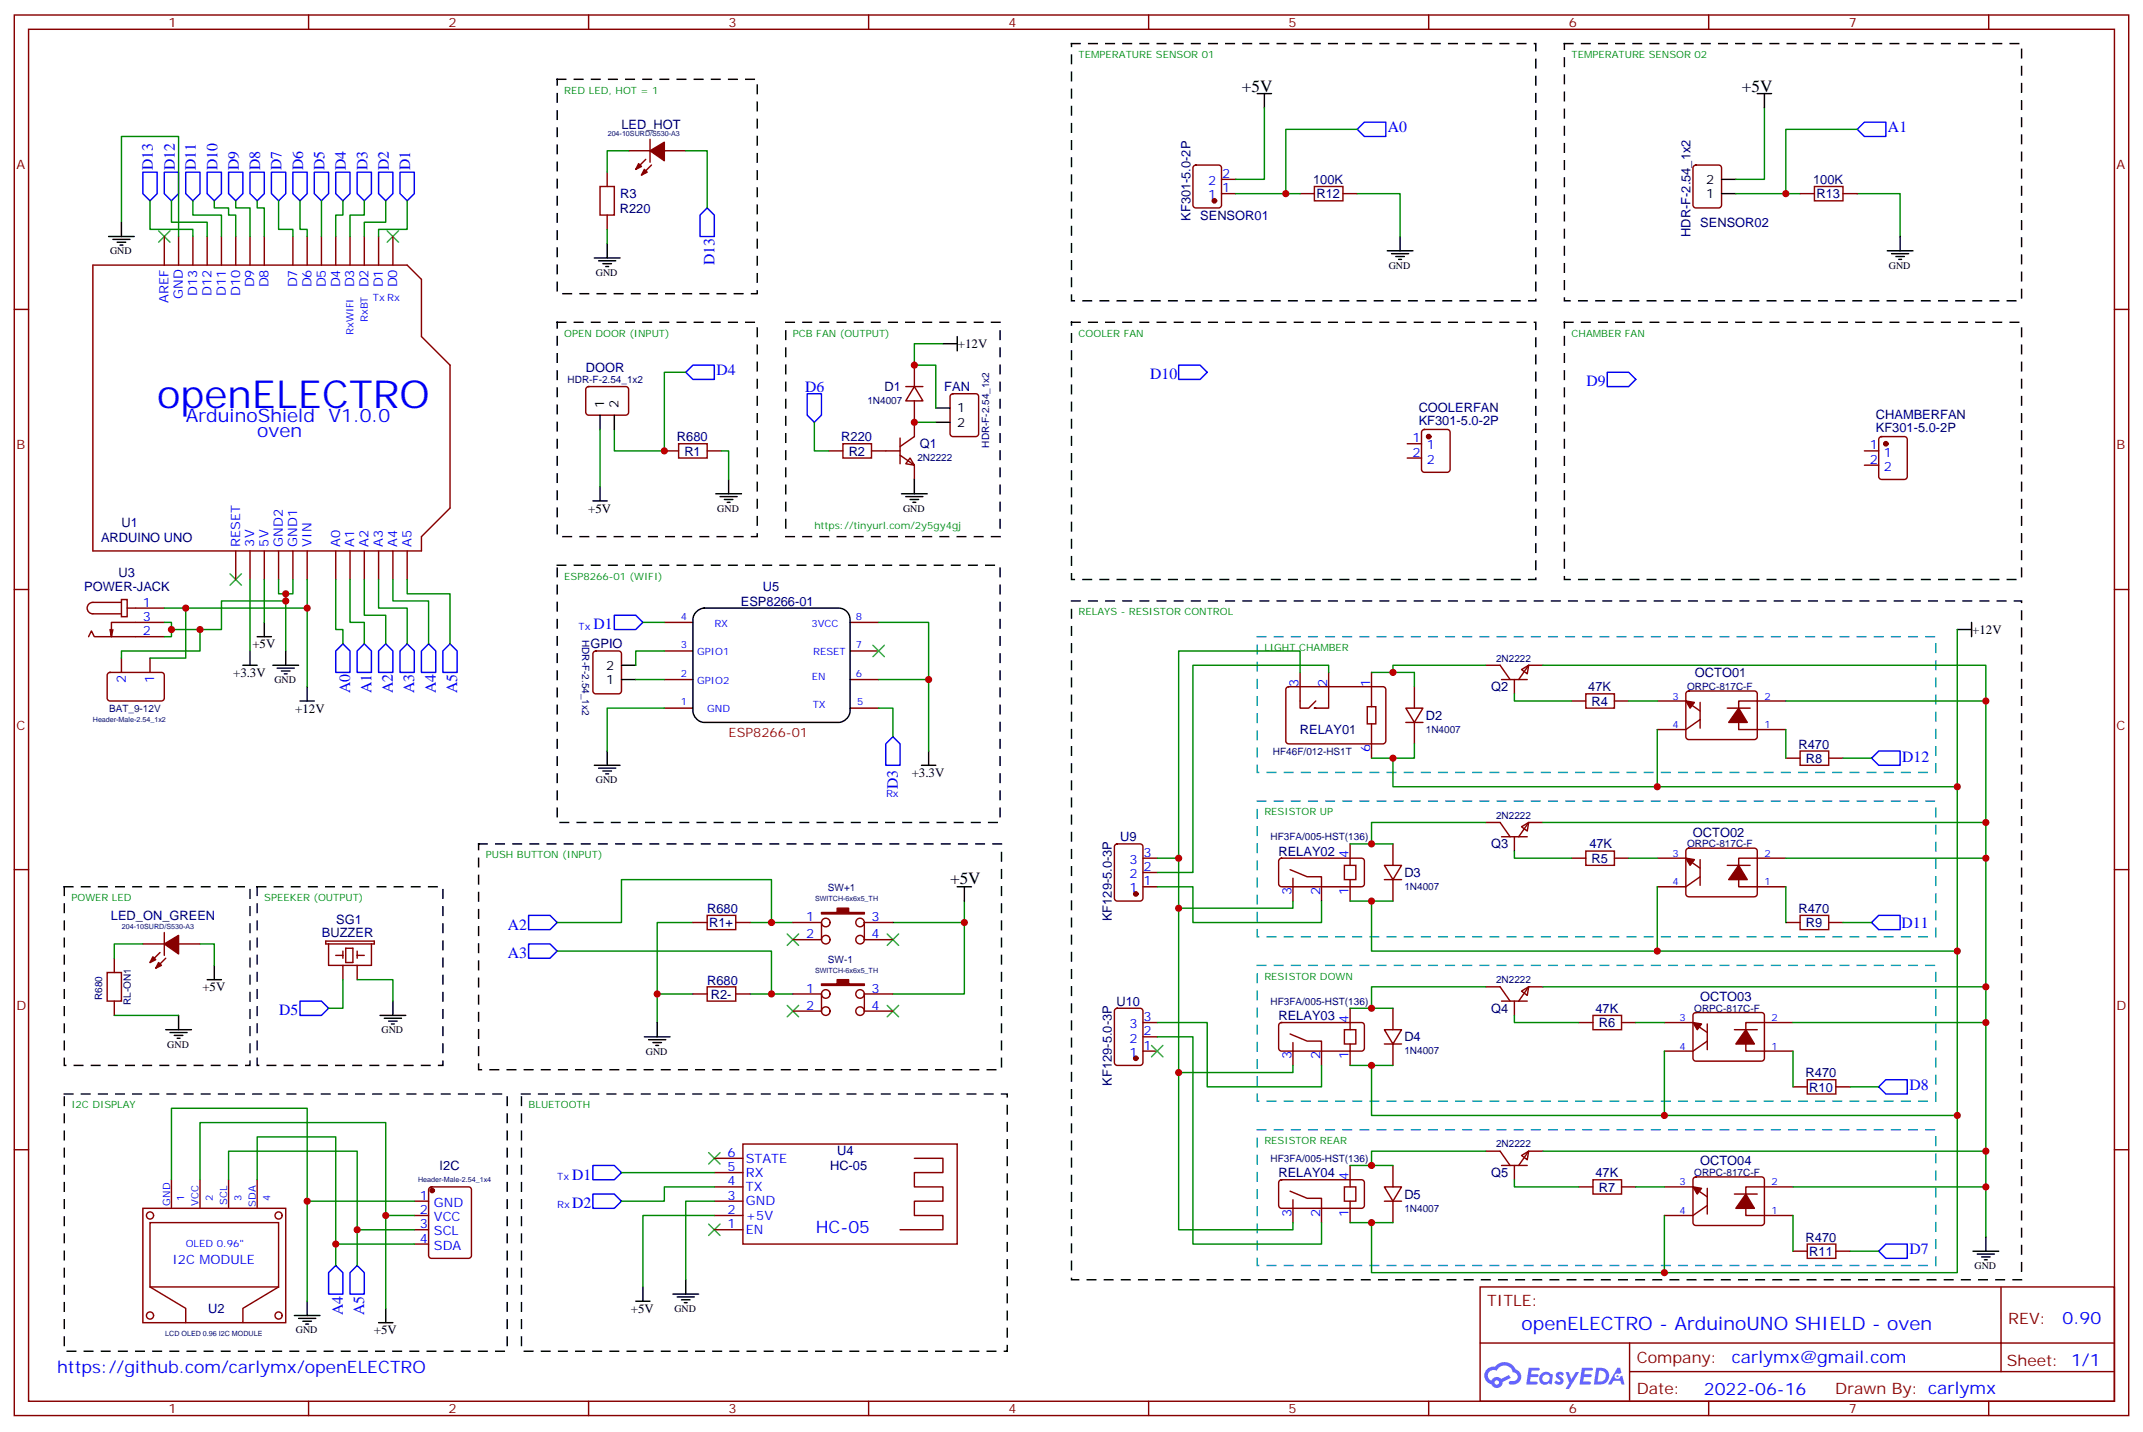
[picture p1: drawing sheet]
<svg xmlns="http://www.w3.org/2000/svg" width="529mm" height="353mm" viewBox="0 0 529 353" stroke-linecap="round" stroke-linejoin="round" font-family="sans-serif">
<g fill="none" stroke="#870000" stroke-width=".35">
<path d="M3.5 3.7h522.1v345.7h-522.1zM7.1 7.2h515v338.7h-515zM76.2 3.7v3.5M145.3 3.7v3.5M214.5 3.7v3.5M283.6 3.7v3.5M352.8 3.7v3.5M421.9 3.7v3.5M491.1 3.7v3.5M3.5 76.4h3.6M522.1 76.4h3.5M3.5 145.5h3.6"/>
<path d="M522.1 145.5h3.5M3.5 214.7h3.6M522.1 214.7h3.5M3.5 283.8h3.6M522.1 283.8h3.5M365.5 317.7h156.6v28.2h-156.6zM494.1 317.7v20.9M365.5 331.5h156.5M402.4 338.6h119.6M402.4 331.5v14.1M76.2 345.9v3.5M145.3 345.9v3.5"/>
<path d="M214.5 345.9v3.5M283.6 345.9v3.5M352.8 345.9v3.5M421.9 345.9v3.5M491.1 345.9v3.5"/>
</g>
<g fill="#5487ff">
<path d="M384.5 338.9a1.22 1.22 0 0 1 1.7 .2l-.4 .6a.47 .47 0 0 0-.3-.4 .47 .47 0 0 0-.6 .2l.1 .1a1.3 1.3 0 0 1 1 1.7 1.39 1.39 0 0 1-2.2 0l.4-.6 .8 .4a.29 .29 0 0 0 .3-.2 .29 .29 0 0 0-.3-.3 1.04 1.04 0 0 1-.5-1.7z"/>
<path d="M377.5 337.6h2.3a.37 .37 0 0 1 .4 .4 .37 .37 0 0 1-.4 .3h-1.6l-.1 .9h1.5l.3 .4-.4 .3h-1.5l-.2 1.1h1.5a.36 .36 0 0 1 .4 .4 .36 .36 0 0 1-.4 .4h-2.4z"/>
<path d="M390.6 337.6h2.4a.37 .37 0 0 1 .4 .4 .37 .37 0 0 1-.4 .3h-1.7l-.1 .9h1.5l.4 .4-.4 .3h-1.6l-.2 1.1h1.6a.36 .36 0 0 1 .4 .4 .36 .36 0 0 1-.4 .4h-2.5z"/>
<path d="M399.4 337.6h.7l.3 1.3-.6 .3a.69 .69 0 0 0-1 .3 .69 .69 0 0 0 .4 .9 .69 .69 0 0 0 .9-.6l.5-.3 .5 2.2h-.7l-.3-.8h-1.7l-.5 .8h-.9z"/>
<path d="M386.6 338.7h.8l.6 1.8 1.1-1.8h.8l-2.5 4.2h-.8l.9-1.6z"/>
<path d="M394.2 337.6l-.6 4.2h1.3a2.11 2.11 0 0 0 2.5-2.2 2.11 2.11 0 0 0-2.6-2zM394.9 338.3a1.39 1.39 0 0 1 1.6 1.5 1.39 1.39 0 0 1-1.7 1.2h-.3z"/>
<path d="M380.5 339.2a1.47 1.47 0 0 0-.2 2.1 1.47 1.47 0 0 0 2.1 .1l.8 .4 .2-2.3-.1-.3h-.4a1.49 1.49 0 0 0-2.4 0zM381.1 339.6a.92 .92 0 0 1 1.6 .5 .92 .92 0 0 1-1.3 1 .9 .9 0 0 1-.3-1.5z"/>
<path d="M367.2 338a2.18 2.18 0 0 0 1 3.7 1.44 1.44 0 0 0 1.7 .9 1.44 1.44 0 0 0 1.1-1.5l2.1-1-.5-.7-1.9 1a1.47 1.47 0 0 0-2.4 .4 1.39 1.39 0 0 1-.7-1.9 1.39 1.39 0 0 1 2-.5 2.12 2.12 0 0 1 2.2-1.3 2.12 2.12 0 0 1 1.8 1.7 1.07 1.07 0 0 1 1.2 1 1.07 1.07 0 0 1-1.1 1.1h-.6a.43 .43 0 0 0-.5 .4 .43 .43 0 0 0 .4 .5 1.98 1.98 0 0 0 2.5-1.3 1.98 1.98 0 0 0-1.3-2.5 2.98 2.98 0 0 0-5-.6h-1.1zM369.1 341.3a.55 .55 0 0 1 1.1 0 .55 .55 0 0 1-1.1 0z"/>
<circle cx="399.4" cy="339.7" r=".26"/>
</g>
<g fill="none" stroke="#3c3" stroke-width=".35">
<path d="M39.2 57l2.8 2.8M42 57l-2.8 2.8M95.6 57l2.8 2.8M98.4 57l-2.8 2.8M56.8 141.6l2.8 2.9M59.6 141.6l-2.8 2.9M215.5 159.3l2.9 2.8M218.4 159.3l-2.9 2.8M194.4 230.5l2.8 2.9M197.2 230.5l-2.8 2.9M219.1 230.5l2.8 2.9M221.9 230.5l-2.8 2.9"/>
<path d="M194.4 248.2l2.8 2.8M197.2 248.2l-2.8 2.8M219.1 248.2l2.8 2.8M221.9 248.2l-2.8 2.8M284.3 258.1l2.9 2.8M287.2 258.1l-2.9 2.8M175 284.5l2.8 2.8M177.8 284.5l-2.8 2.8M175 302.2l2.8 2.8M177.8 302.2l-2.8 2.8"/>
</g>
<g fill="none" stroke="#008700" stroke-width=".35">
<path d="M155.2 37.2h-5.3v5.3M169.3 37.2h5.3v14.1M312.2 26.6v17.7h-7M335.1 31.9h-17.6v15.9M435.7 26.6v17.7h-7.1M458.6 31.9h-17.6v15.9M30 54.9v-21.2h14.1v24.7M37 49.6v7h10.6v1.8M42.3 49.6v5.3h8.9v3.5M47.6 49.6v3.5h7.1v5.3M52.9 49.6v1.7h3.5v1.8h1.8v5.3M58.2 49.6v1.7h3.5v7.1"/>
<path d="M63.5 49.6v1.7h1.8v7.1M68.8 49.6v7h3.5v1.8M74.1 49.6v7h1.7v1.8M79.4 49.6v8.8M84.7 49.6v3.5h-1.8v5.3M90 49.6v3.5h-3.6v5.3M95.2 49.6v5.3h-5.2v3.5M100.5 49.6v7h-7v1.8M149.9 56.6v3.5M305.2 47.8h15.8M335.1 47.8h10.6v10.6M428.6 47.8h15.9"/>
<path d="M458.6 47.8h10.6v10.6M169.3 91.9h-5.3v19.4h-12.3v-5.3M232.8 84.8h-7v5.3h5.3v10.6M148.2 106v14.1M178.2 111.3h1.7v7.1M201.1 104.2v7.1h3.5M225.8 104.2h5.3M40.6 153.6h1.7v3.6h-1.7M45.9 150.1v12.4h-8.9M49.4 155.4v5.3h-19.4v1.8M61.7 143.1v17.6M65.3 143.1v10.5"/>
<path d="M68.8 143.1v3.5h3.5v-3.5M70.6 148.3h-15.9v7.1h-12.4M70.6 146.6v14.1M75.8 143.1v7h-35.2M75.8 150.1v19.4M82.9 143.1v12.3h1.8v3.5M86.4 143.1v10.5h3.6v5.3M90 143.1v8.8h5.2v7M93.5 143.1v7h7v8.8M97 143.1v5.2h8.8v10.6M100.5 143.1v3.5h10.6v12.3M158.7 153.6h5.3"/>
<path d="M217 153.6h12.3v31.8M483.3 155.4v158.7h-72.3v-14.1M157 167.7h7M164 174.8h-14.1v10.6M164 160.7h-7v3.5M217 174.8h3.5v7.1M217 167.7h12.3M321 166v-5.3h-30v51.1h-5.2M328.1 166v-1.8h-33.5v51.2h-8.8M338.7 166h10.5v3.5M366.9 164.2h-22.9v1.8M373.9 171.3v1.7h14.2"/>
<path d="M381 164.2h109.4v8.8M402.2 173h7M441 173h49.4v38.8M344 187.1v7.1h65.2M349.2 183.6v3.5h-10.5M409.2 180.1v14.1h74.1M441 180.1v7M455.1 187.1h7M285.8 218.9h8.8v8.8h31.7v-5.3M291 211.8v12.4h28.3v-1.8M333.4 208.3h10.6M366.9 203h-28.2v5.3"/>
<path d="M373.9 210.1v1.7h14.2M381 203h109.4M402.2 211.8h7M409.2 218.9v15.9h74.1M441 211.8h49.4v40.6M441 218.9v8.8M35.3 233h-7.1v3.5M49.4 233h3.5v5.3M137.6 227.7h15.9v-10.6h37v10.6M137.6 234.8h52.9v10.6M171.1 227.7h-8.8v17.7M185.2 227.7h10.6"/>
<path d="M238.1 227.7v17.7h-17.6M238.1 222.4v5.3h-17.6M291 224.2v40.6h28.3v-1.8M333.4 222.4h10.6M338.7 222.4v12.4h70.5M455.1 227.7h7M28.2 250.6h15.9M84.7 241.8v7.1h-3.6M88.2 241.8h8.8v5.3M171.1 245.4h-8.8v7M185.2 245.4h10.6M285.8 252.4h12.3v15.9h28.2v-5.3"/>
<path d="M285.8 255.9h8.8v51.2h31.7v-5.3M333.4 248.9h10.6M366.9 243.6h-28.2v5.3M373.9 250.6v1.8h15.9M381 243.6h109.4M403.9 252.4h7.1M411 259.5v15.8h72.3M442.7 252.4h47.7v40.6M442.7 259.5v8.8M291 264.8v38.8h28.3v-1.8M333.4 263h10.6M338.7 263v12.3h72.3"/>
<path d="M456.8 268.3h7.1M42.3 291.2v-17.6h33.5v47.6M49.4 291.2v-14.1h45.8v45.9M56.4 291.2v-7h31.8v28.2M63.5 291.2v-10.6h19.4v31.8M75.8 296.5h26.5M153.5 289.5h22.9M176.4 293h-12.4v3.5h-10.5M176.4 296.5h-7.1v19.4M333.4 287.7h10.6M366.9 284.2h-28.2v3.5M373.9 291.2v1.8h15.9"/>
<path d="M381 284.2h109.4M403.9 293h7.1M442.7 293h47.7v12.3M82.9 307.1h19.4M88.2 303.6h14.1M95.2 300h7.1M176.4 300h-17.7v17.7M333.4 301.8h10.6M338.7 301.8v12.3h72.3M442.7 300v8.9M456.8 308.9h7.1"/>
</g>
<g fill="none" stroke="#000" stroke-width=".35">
<path d="M310.4 23.1h3.6M312.2 23.1v3.5M433.9 23.1h3.5M435.7 23.1v3.5M26.8 58.4h6.4M27.9 59.1h4.2M28.9 59.8h2.1M30 54.9v3.5M345.7 58.4v3.5M425.1 47.8h3.5M425.1 44.3h3.5M469.2 58.4v3.5"/>
<path d="M29.6 60.5h.7M146.8 63.7h6.3M147.8 64.4h4.2M148.9 65.1h2.1M149.6 65.8h.7M149.9 60.1v3.6M342.5 61.9h6.4M343.6 62.6h4.2M344.7 63.3h2.1M345.4 64h.7M466 61.9h6.4M467.1 62.6h4.2"/>
<path d="M468.1 63.3h2.2M468.8 64h.7M232.8 84.8h3.6M236.4 83.1v3.5M148.2 102.5v3.5M151.7 102.5v3.5M179.9 118.4v3.5M225.8 118.4v3.5M231.1 100.7h3.5M231.1 104.2h3.5M146.4 123.6h3.5M148.2 120.1v3.5"/>
<path d="M176.7 121.9h6.4M177.8 122.6h4.2M178.9 123.3h2.1M179.6 124h.7M222.6 121.9h6.4M223.7 122.6h4.2M224.7 123.3h2.1M225.4 124h.7M63.5 157.2h3.5M65.3 153.6v3.6M171.8 151.2a2.99 2.99 0 0 1 2.1-1.1h33.2a2.82 2.82 0 0 1 2.8 2.8v22.6a3 3 0 0 1-2.8 2.8h-33.2a3 3 0 0 1-2.8-2.8v-22.6l.1-.6zM483.3 155.4h3.5"/>
<path d="M486.8 153.6v3.6M60 164.2h3.5M61.7 160.7v3.5M67.4 164.2h6.3M68.4 164.9h4.3M69.5 165.6h2.1M70.2 166.3h.7M70.6 160.7v3.5M74.1 173h3.5M75.8 169.5v3.5M153.5 164.2h3.5M153.5 167.7h3.5"/>
<path d="M146.8 188.9h6.3M147.8 189.6h4.2M148.9 190.3h2.1M149.6 191h.7M149.9 185.4v3.5M227.5 188.9h3.6M229.3 185.4v3.5M236.4 218.9h3.5M238.1 218.9v3.5M52.9 238.3v3.5M40.9 254.2h6.4M42 254.9h4.2"/>
<path d="M43 255.6h2.2M43.7 256.3h.7M44.1 250.6v3.6M51.2 241.8h3.5M93.8 250.6h6.4M94.9 251.4h4.2M96 252.1h2.1M96.7 252.8h.7M97 247.1v3.5M159.1 255.9h6.4M160.2 256.6h4.2M161.2 257.4h2.1"/>
<path d="M161.9 258.1h.7M162.3 252.4v3.5M158.7 317.7v3.5M166.2 319.4h6.3M169.3 315.9v3.5M487.2 308.9h6.3M488.2 309.6h4.3M489.3 310.3h2.1M490 311h.7M490.4 305.3v3.6M72.7 324.7h6.3M73.7 325.4h4.3"/>
<path d="M74.8 326.1h2.1M75.5 326.8h.7M75.8 321.2v3.5M93.5 326.5h3.5M95.2 323v3.5M157 321.2h3.5M167.2 320.1h4.2M168.3 320.9h2.1M169 321.6h.7"/>
</g>
<g fill="#870000" stroke="#870000" stroke-width=".35">
<path d="M37.7 236.2l.8 .7-1.5 .7z"/>
<path d="M39.2 237.6l.7 .7-1.4 .7z"/>
<path d="M40.6 233l3.5-2.1v4.6z"/>
<path d="M202.8 242.9h3.9v-1.1h2.8v1.1h3.9v.3h-10.6z"/>
<path d="M202.8 225.2h3.9v-1h2.8v1h3.9v.4h-10.6z"/>
<path d="M157.7 40.4l.7 .7-1.4 .7z"/>
<path d="M159.1 41.8l.7 .7-1.4 .7z"/>
<path d="M160.5 37.2l3.5-2.1v4.6z"/>
<path d="M429.3 174.8l2.1 3.5h-4.5z"/>
<path d="M416.3 173l2.1 .4-1.1 1.4z"/>
<path d="M429.3 213.6l2.1 3.5h-4.5z"/>
<path d="M416.3 211.8l2.1 .4-1.1 1.4z"/>
<path d="M431.1 254.2l2.1 3.5h-4.6z"/>
<path d="M418 252.4l2.2 .4-1.1 1.4z"/>
<path d="M431.1 294.7l2.1 3.6h-4.6z"/>
<path d="M418 293l2.2 .3-1.1 1.4z"/>
<circle cx="106.7" cy="293.9" r=".53"/>
<circle cx="299.9" cy="49.6" r=".53"/>
<circle cx="352.8" cy="107.8" r=".53"/>
<circle cx="465.7" cy="109.5" r=".53"/>
<circle cx="280.5" cy="220.7" r=".53"/>
<circle cx="280.5" cy="261.2" r=".53"/>
</g>
<g fill="none" stroke="#870000" stroke-width=".35">
<path d="M155.2 37.2h5.3M159.5 39.3l-2.5 2.5M160.5 34.4v5.6M164 37.2h5.3M40.6 58.4v7M44.1 58.4v7M47.6 58.4v7M51.2 58.4v7M54.7 58.4v7M58.2 58.4v7M61.7 58.4v7M65.3 58.4v7"/>
<path d="M72.3 58.4v7M75.8 58.4v7M79.4 58.4v7M82.9 58.4v7M86.4 58.4v7M90 58.4v7M93.5 58.4v7M97 58.4v7M149.9 42.5v3.5M149.9 53.1v3.5M160.9 40.7l-2.5 2.5M294.8 41l.5-.3h5.6a.71 .71 0 0 1 .7 .8v9.1a.76 .76 0 0 1-.7 .7h-5.6a.76 .76 0 0 1-.7-.7v-9.1z"/>
<path d="M301.6 47.8h3.6M301.6 44.3h3.6M321 47.8h3.6M331.6 47.8h3.5M418.3 41l.4-.3h5.7a.71 .71 0 0 1 .7 .8v9.1a.76 .76 0 0 1-.7 .7h-5.7a.76 .76 0 0 1-.7-.7v-9.1zM444.5 47.8h3.5M455.1 47.8h3.5M22.9 65.4h77.6l3.6 3.6v14.1l7 7v35.3l-7 7.1v3.5h-81.2zM144.9 95.6l.4-.2h9.2a.71 .71 0 0 1 .7 .7v5.7a.76 .76 0 0 1-.7 .7h-9.2a.76 .76 0 0 1-.7-.7v-5.7zM223.7 95.4h4.2M225.8 95.4l2.1 3.6h-4.2zM225.8 90.1v5.3"/>
<path d="M225.8 99v8.8l-3.6 2.4M234.8 97.4l.5-.2h5.6a.71 .71 0 0 1 .8 .7v9.2a.76 .76 0 0 1-.8 .7h-5.6a.76 .76 0 0 1-.7-.7v-9.2zM164 111.3h3.6M174.6 111.3h3.6M204.6 111.3h3.5M215.2 111.3h7M222.2 112.4l3.6 2.4v3.6M222.2 108.1v6.4M224.7 113.1l1.1 1.7-2.1-.3zM347.5 109.5h3.5M347.5 113.1h3.5M351.2 106.2l.5-.2h5.7a.71 .71 0 0 1 .7 .7v9.2a.76 .76 0 0 1-.7 .7h-5.7a.76 .76 0 0 1-.7-.7v-9.2z"/>
<path d="M460.4 111.3h3.5M460.4 114.8h3.5M464.1 108l.5-.2h5.7a.71 .71 0 0 1 .7 .7v9.2a.76 .76 0 0 1-.7 .7h-5.7a.76 .76 0 0 1-.7-.7v-9.2zM58.2 136v7.1M61.7 136v7.1M65.3 136v7.1M68.8 136v7.1M72.3 136v7.1M75.8 136v7.1M82.9 136v7.1M86.4 136v7.1M90 136v7.1"/>
<path d="M93.5 136v7.1M97 136v7.1M100.5 136v7.1M21.9 157.2l.7-1.4 .7 1.4h17.3M27.9 155.4l-.4 1.8M30 148h1.4v4.2h-1.4zM30 148.7h-7.1a1.41 1.41 0 0 0-1.4 1.4 1.41 1.41 0 0 0 1.4 1.4h7.1M31.4 150.1h9.2M40.6 153.6h-13.1v3.6l-.3-1.8M164 153.6h7.1M209.9 153.6h7.1M26.7 166.2l.5-.2h12.7a.71 .71 0 0 1 .7 .7v5.6a.76 .76 0 0 1-.7 .7h-12.7a.76 .76 0 0 1-.7-.7v-5.6z"/>
<path d="M30 162.5v3.5M37 162.5v3.5M146.6 160.9l.5-.2h5.7a.71 .71 0 0 1 .7 .7v9.2a.76 .76 0 0 1-.7 .7h-5.7a.76 .76 0 0 1-.7-.7v-9.2zM164 174.8h7.1M164 167.7h7.1M164 160.7h7.1M209.9 174.8h7.1M209.9 167.7h7.1M209.9 160.7h7.1M317.7 169.7l.5-.2h23.3a.71 .71 0 0 1 .7 .7v12.7a.76 .76 0 0 1-.7 .7h-23.3a.76 .76 0 0 1-.7-.7v-12.7zM321 166v8.8h2.1l1.8-1.8M328.1 166v8.8h-3.5h.3"/>
<path d="M337.6 174.4h2.1v4.3h-2.1zM338.7 178.7v8.4M338.7 166v8.4M347.1 174.8h4.3l-2.2 3.5zM347.1 178.3h4.3M349.2 169.5v5.3M349.2 178.3v5.3M366.9 164.2h3.5l2.5 3.5M370.8 167.7h6.3M373.9 167.7v3.6M375.7 165.3l1.8-1.1-.4 2.1zM381 164.2h-3.5l-2.5 3.5"/>
<path d="M388.1 173h3.5M398.6 173h3.6M409.2 173h7.1l3.5 2.5M416.5 170.8l.5-.2h16.2a.71 .71 0 0 1 .7 .7v10.6a.76 .76 0 0 1-.7 .7h-16.2a.76 .76 0 0 1-.7-.7v-10.6zM419.8 173.4v6.3M419.8 177.6l-3.5 2.5h-7.1M426.5 174.8h5.7M441 173h-11.7v7.1h11.7M441 187.1h3.5M451.6 187.1h3.5M275.4 208.5l.5-.2h5.6a.71 .71 0 0 1 .7 .7v12.7a.76 .76 0 0 1-.7 .7h-5.6a.76 .76 0 0 1-.7-.7v-12.7zM282.2 218.9h3.6"/>
<path d="M282.2 215.4h3.6M282.2 211.8h3.6M316 212l.4-.2h19.8a.71 .71 0 0 1 .7 .7v5.7a.76 .76 0 0 1-.7 .7h-19.8a.76 .76 0 0 1-.7-.7v-5.7zM318.6 214.7l4.2 1.7h3.5v6M319.3 216.8v5.6M332 213.6h2.8v3.5h-2.8zM333.4 208.3v5.3M333.4 217.1v5.3M341.8 213.6h4.3l-2.1 3.5zM341.8 217.1h4.3M344 208.3v5.3M344 217.1v5.3"/>
<path d="M366.9 203h3.5l2.5 3.6M370.8 206.6h6.3M373.9 206.6v3.5M375.7 204.1l1.8-1.1-.4 2.1zM381 203h-3.5l-2.5 3.6M388.1 211.8h3.5M398.6 211.8h3.6M409.2 211.8h7.1l3.5 2.5M416.5 209.6l.5-.2h16.2a.71 .71 0 0 1 .7 .7v10.6a.76 .76 0 0 1-.7 .7h-16.2a.76 .76 0 0 1-.7-.7v-10.6zM419.8 216.4l-3.5 2.5h-7.1M419.8 212.2v6.3M426.5 213.6h5.7"/>
<path d="M441 211.8h-11.7v7.1h11.7M28.2 236.5v3.6M35.3 233h5.3M39.5 235.1l-2.5 2.5M40.6 230.2v5.6M40.9 236.5l-2.4 2.5M44.1 233h5.3M80.4 232.3h12v.7h-12zM81.1 233v5.3h10.6v-5.3M82.9 235.8h1.8M84.7 234.8v1.7M84.7 238.3v3.5"/>
<path d="M85.4 234.1h1.7v3.5h-1.7zM88.2 235.8h1.8M88.2 234.8v1.7M88.2 238.3v3.5M171.1 227.7h3.5M174.6 226h7.1v3.5h-7.1zM181.7 227.7h3.5M195.8 227.7h7v4.3h-7M213.4 227.7v4.3M213.4 227.7h7.1M213.4 232h7.1M441 227.7h3.5"/>
<path d="M451.6 227.7h3.5M26.5 240.1h3.5v7h-3.5zM28.2 247.1v3.5M171.1 245.4h3.5M174.6 243.6h7.1v3.5h-7.1zM181.7 245.4h3.5M195.8 245.4h7v4.2h-7M213.4 245.4h7.1M213.4 249.6h7.1M213.4 245.4v4.2M275.4 249.1l.5-.2h5.6a.71 .71 0 0 1 .7 .7v12.7a.76 .76 0 0 1-.7 .7h-5.6a.76 .76 0 0 1-.7-.7v-12.7zM282.2 259.5h3.6"/>
<path d="M282.2 255.9h3.6M282.2 252.4h3.6M316 252.6l.4-.2h19.8a.71 .71 0 0 1 .7 .7v5.7a.76 .76 0 0 1-.7 .7h-19.8a.76 .76 0 0 1-.7-.7v-5.7zM318.6 255.2l4.2 1.8h3.5v6M319.3 257.4v5.6M332 254.2h2.8v3.5h-2.8zM333.4 248.9v5.3M333.4 257.7v5.3M341.8 254.2h4.3l-2.1 3.5zM341.8 257.7h4.3M344 248.9v5.3M344 257.7v5.3"/>
<path d="M366.9 243.6h3.5l2.5 3.5M370.8 247.1h6.3M373.9 247.1v3.5M375.7 244.7l1.8-1.1-.4 2.1zM381 243.6h-3.5l-2.5 3.5M389.8 252.4h3.5M400.4 252.4h3.5M411 252.4h7l3.6 2.5M418.3 250.1l.4-.2h16.3a.71 .71 0 0 1 .7 .7v10.6a.76 .76 0 0 1-.7 .7h-16.3a.76 .76 0 0 1-.7-.7v-10.6zM421.6 257l-3.6 2.5h-7M421.6 252.8v6.3M428.3 254.2h5.6"/>
<path d="M442.7 252.4h-11.6v7.1h11.6M442.7 268.3h3.6M453.3 268.3h3.5M35.3 298.3h35.3v28.2h-35.3zM42.3 291.2v7.1M49.4 291.2v7.1M56.4 291.2v7.1M63.5 291.2v7.1M102.3 296.5h3.5M106.1 293.2l.4-.2h9.2a.71 .71 0 0 1 .7 .7v16.2a.76 .76 0 0 1-.7 .7h-9.2a.76 .76 0 0 1-.7-.7v-16.2zM176.4 296.5h7M176.4 293h7"/>
<path d="M176.4 289.5h7M176.4 285.9h7M183.4 282.4h53v24.7h-53zM225.8 285.9h7v3.6h-7v3.5h7v3.5h-7v3.5h7v3.6h-10.6M316 291.4l.4-.2h19.8a.71 .71 0 0 1 .7 .7v5.7a.76 .76 0 0 1-.7 .7h-19.8a.76 .76 0 0 1-.7-.7v-5.7zM318.6 294l4.2 1.8h3.5v6M319.3 296.2v5.6M332 293h2.8v3.5h-2.8zM333.4 287.7v5.3M333.4 296.5v5.3M341.8 293h4.3l-2.1 3.5zM341.8 296.5h4.3"/>
<path d="M344 287.7v5.3M344 296.5v5.3M366.9 284.2h3.5l2.5 3.5M370.8 287.7h6.3M373.9 287.7v3.5M375.7 285.2l1.8-1-.4 2.1zM381 284.2h-3.5l-2.5 3.5M389.8 293h3.5M400.4 293h3.5M411 293h7l3.6 2.5M418.3 290.7l.4-.2h16.3a.71 .71 0 0 1 .7 .7v10.6a.76 .76 0 0 1-.7 .7h-16.3a.76 .76 0 0 1-.7-.7v-10.6zM421.6 297.6l-3.6 2.4h-7"/>
<path d="M421.6 293.3v6.4M428.3 294.7h5.6M442.7 293h-11.6v7h11.6M37 301.8h31.8v15.9h-31.8zM37 317.7l8.9 5.3v3.5M68.8 317.7l-8.8 5.3v3.5M102.3 300h3.5M102.3 303.6h3.5M102.3 307.1h3.5M176.4 300h7M176.4 303.6h7M442.7 308.9h3.6"/>
<path d="M453.3 308.9h3.5"/>
<circle cx="203.9" cy="227.7" r="1.06"/>
<circle cx="203.9" cy="232" r="1.06"/>
<circle cx="212.4" cy="232" r="1.06"/>
<circle cx="212.4" cy="227.7" r="1.06"/>
<circle cx="203.9" cy="245.4" r="1.06"/>
<circle cx="203.9" cy="249.6" r="1.06"/>
<circle cx="212.4" cy="245.4" r="1.06"/>
<circle cx="212.4" cy="249.6" r="1.06"/>
<circle cx="37" cy="300" r=".88"/>
<circle cx="68.8" cy="300" r=".88"/>
<circle cx="37" cy="324.7" r=".88"/>
<circle cx="68.8" cy="324.7" r=".88"/>
</g>
<g fill="none" stroke="#00f" stroke-width=".35">
<path d="M335.1 31.9l1.8-1.7h5.3v3.5h-5.3zM460.4 30.2h5.3v3.5h-5.3l-1.8-1.8zM35.3 42.5h3.5v5.3l-1.8 1.8-1.7-1.8zM40.6 42.5h3.5v5.3l-1.8 1.8-1.7-1.8zM45.9 42.5h3.5v5.3l-1.8 1.8-1.7-1.8zM51.2 42.5h3.5v5.3l-1.8 1.8-1.7-1.8zM56.4 42.5h3.6v5.3l-1.8 1.8-1.8-1.8zM61.7 42.5h3.6v5.3l-1.8 1.8-1.8-1.8zM67 42.5h3.6v5.3l-1.8 1.8-1.8-1.8zM72.3 42.5h3.5v5.3l-1.7 1.8-1.8-1.8zM77.6 42.5h3.5v5.3l-1.7 1.8-1.8-1.8zM82.9 42.5h3.5v5.3l-1.7 1.8-1.8-1.8z"/>
<path d="M88.2 42.5h3.5v5.3l-1.7 1.8-1.8-1.8zM93.5 42.5h3.5v5.3l-1.8 1.8-1.7-1.8zM98.8 42.5h3.5v5.3l-1.8 1.8-1.7-1.8zM174.6 51.3l1.8 1.8v5.3h-3.5v-5.3zM171.1 90.1h5.3v3.6h-5.3l-1.8-1.8zM199.3 97.2h3.5v5.3l-1.7 1.7-1.8-1.7zM291 90.1h5.3l1.8 1.8-1.8 1.8h-5.3zM396.9 91.9h5.3l1.7 1.8-1.7 1.7h-5.3zM84.7 158.9l1.7 1.8v5.3h-3.5v-5.3zM90 158.9l1.7 1.8v5.3h-3.5v-5.3zM95.2 158.9l1.8 1.8v5.3h-3.5v-5.3zM100.5 158.9l1.8 1.8v5.3h-3.5v-5.3z"/>
<path d="M105.8 158.9l1.8 1.8v5.3h-3.5v-5.3zM111.1 158.9l1.8 1.8v5.3h-3.5v-5.3zM151.7 151.9h5.3l1.7 1.7-1.7 1.8h-5.3zM220.5 181.9l1.7 1.7v5.3h-3.5v-5.3zM462.1 187.1l1.8-1.7h5.3v3.5h-5.3zM130.5 226h5.3l1.8 1.7-1.8 1.8h-5.3zM130.5 233h5.3l1.8 1.8-1.8 1.7h-5.3zM462.1 227.7l1.8-1.7h5.3v3.5h-5.3zM74.1 247.1h5.3l1.7 1.8-1.7 1.7h-5.3zM463.9 268.3l1.8-1.8h5.3v3.6h-5.3zM146.4 287.7h5.3l1.8 1.8-1.8 1.7h-5.3zM146.4 294.7h5.3l1.8 1.8-1.8 1.8h-5.3z"/>
<path d="M81.1 314.1l1.8-1.7 1.8 1.7v5.3h-3.6zM86.4 314.1l1.8-1.7 1.8 1.7v5.3h-3.6zM463.9 308.9l1.8-1.8h5.3v3.5h-5.3z"/>
</g>
<g fill="none" stroke="#000" stroke-width=".35" stroke-dasharray="2.1 2.1">
<path d="M137.6 19.6h49.4v52.9h-49.4zM264.6 10.8h114.6v63.5h-114.6zM386.3 10.8h112.9v63.5h-112.9zM137.6 79.6h49.4v52.9h-49.4zM194 79.6h52.9v52.9h-52.9zM264.6 79.6h114.6v63.5h-114.6zM386.3 79.6h112.9v63.5h-112.9zM137.6 139.5h109.3v63.5h-109.3zM264.6 148.3h234.6v167.6h-234.6zM15.9 218.9h45.8v44.1h-45.8zM63.5 218.9h45.9v44.1h-45.9zM118.2 208.3h129.1v55.8h-129.1z"/>
<path d="M15.9 270.1h109.3v63.5h-109.3zM128.8 270.1h119.9v63.5h-119.9z"/>
</g>
<g fill="none" stroke="#a10000" stroke-width=".35">
<path d="M148.2 46h3.5v7.1h-3.5zM324.6 46h7v3.6h-7zM448 46h7.1v3.6h-7.1zM167.6 109.5h7v3.6h-7zM208.1 109.5h7.1v3.6h-7.1zM391.6 171.3h7v3.5h-7zM444.5 185.4h7.1v3.5h-7.1zM391.6 210.1h7v3.5h-7zM444.5 226h7.1v3.5h-7.1zM393.3 250.6h7.1v3.6h-7.1zM446.3 266.5h7v3.6h-7zM393.3 291.2h7.1v3.5h-7.1z"/>
<path d="M446.3 307.1h7v3.5h-7z"/>
</g>
<path d="M310.4 157.2h167.6v33.5h-167.6zM310.4 197.7h167.6v33.5h-167.6zM310.4 238.3h167.6v33.5h-167.6zM310.4 278.9h167.6v33.5h-167.6z" fill="none" stroke="#09c" stroke-width=".35" stroke-dasharray="2.1 2.1"/>
<g fill="#c00">
<circle cx="162.3" cy="245.4" r=".88"/>
<circle cx="238.1" cy="227.7" r=".88"/>
<circle cx="70.6" cy="146.6" r=".88"/>
<circle cx="70.6" cy="148.3" r=".88"/>
<circle cx="42.3" cy="155.4" r=".88"/>
<circle cx="45.9" cy="150.1" r=".88"/>
<circle cx="49.4" cy="155.4" r=".88"/>
<circle cx="75.8" cy="296.5" r=".88"/>
<circle cx="95.3" cy="300" r=".88"/>
<circle cx="82.9" cy="307.1" r=".88"/>
<circle cx="88.2" cy="303.6" r=".88"/>
<circle cx="229.3" cy="167.7" r=".88"/>
<circle cx="190.5" cy="227.7" r=".88"/>
<circle cx="190.5" cy="245.4" r=".88"/>
<circle cx="75.8" cy="150.1" r=".88"/>
<circle cx="164" cy="111.3" r=".88"/>
<circle cx="225.8" cy="90.1" r=".88"/>
<circle cx="225.8" cy="104.2" r=".88"/>
<circle cx="490.4" cy="293" r=".88"/>
<circle cx="490.4" cy="252.4" r=".88"/>
<circle cx="490.4" cy="211.8" r=".88"/>
<circle cx="317.5" cy="47.8" r=".88"/>
<circle cx="441" cy="47.8" r=".88"/>
<circle cx="483.3" cy="275.3" r=".88"/>
<circle cx="483.3" cy="234.8" r=".88"/>
<circle cx="483.3" cy="194.2" r=".88"/>
<circle cx="411" cy="314.1" r=".88"/>
<circle cx="338.7" cy="301.8" r=".88"/>
<circle cx="338.7" cy="263" r=".88"/>
<circle cx="338.7" cy="222.4" r=".88"/>
<circle cx="409.2" cy="194.2" r=".88"/>
<circle cx="344" cy="187.1" r=".88"/>
<circle cx="490.4" cy="173" r=".88"/>
<circle cx="344" cy="166" r=".88"/>
<circle cx="338.7" cy="208.3" r=".88"/>
<circle cx="490.4" cy="203" r=".88"/>
<circle cx="490.4" cy="243.6" r=".88"/>
<circle cx="338.7" cy="248.9" r=".88"/>
<circle cx="490.4" cy="284.2" r=".88"/>
<circle cx="338.7" cy="287.7" r=".88"/>
<circle cx="291" cy="211.8" r=".88"/>
<circle cx="291" cy="224.2" r=".88"/>
<circle cx="291" cy="264.8" r=".88"/>
<circle cx="409.2" cy="234.8" r=".88"/>
<circle cx="411" cy="275.3" r=".88"/>
</g>
<text font-size="9.5" fill="#00f" x="38.8" y="100.7">openELECTRO</text>
<g font-size="4.6" fill="#00f">
<text x="45.9" y="104.2">ArduinoShield</text>
<text x="63.5" y="107.8">oven</text>
<text x="81.1" y="104.2">V1.0.0</text>
<text x="375.7" y="328.3">openELECTRO - ArduinoUNO SHIELD - oven</text>
</g>
<g font-size="4.2">
<text x="306.7" y="22.7">+5V</text>
<text x="430.1" y="22.7">+5V</text>
<text x="234.6" y="218.2">+5V</text>
</g>
<g font-size="4.2" fill="#00f">
<text x="201.4" y="304.3">HC-05</text>
<text x="509.3" y="326.9">0.90</text>
<text x="14.1" y="338.8">https://github.com/carlymx/openELECTRO</text>
<text x="427.7" y="336.5">carlymx@gmail.com</text>
<text x="420.7" y="344.3">2022-06-16</text>
</g>
<g font-size="3.9" fill="#00f">
<text x="342.7" y="32.6">A0</text>
<text x="466.2" y="32.6">A1</text>
<text x="37.8" y="42" transform="rotate(-90 37.8 42)">D13</text>
<text x="43.2" y="42" transform="rotate(-90 43.2 42)">D12</text>
<text x="48.4" y="42" transform="rotate(-90 48.4 42)">D11</text>
<text x="53.7" y="42" transform="rotate(-90 53.7 42)">D10</text>
<text x="59" y="42" transform="rotate(-90 59 42)">D9</text>
<text x="64.3" y="42" transform="rotate(-90 64.3 42)">D8</text>
<text x="69.5" y="42" transform="rotate(-90 69.5 42)">D7</text>
<text x="74.8" y="42" transform="rotate(-90 74.8 42)">D6</text>
<text x="80.1" y="42" transform="rotate(-90 80.1 42)">D5</text>
<text x="85.4" y="42" transform="rotate(-90 85.4 42)">D4</text>
<text x="90.7" y="42" transform="rotate(-90 90.7 42)">D3</text>
<text x="96" y="42" transform="rotate(-90 96 42)">D2</text>
<text x="101.3" y="42" transform="rotate(-90 101.3 42)">D1</text>
<text x="176.4" y="65.4" transform="rotate(-90 176.4 65.4)">D13</text>
<text x="176.9" y="92.7">D4</text>
<text x="284" y="93.6">D10</text>
<text x="391.7" y="95.4">D9</text>
<text x="198.8" y="96.7">D6</text>
<text x="146.6" y="155.3">D1</text>
<text x="86.4" y="171.1" transform="rotate(-90 86.4 171.1)">A0</text>
<text x="91.7" y="171.1" transform="rotate(-90 91.7 171.1)">A1</text>
<text x="97" y="171.1" transform="rotate(-90 97 171.1)">A2</text>
<text x="102.3" y="171.1" transform="rotate(-90 102.3 171.1)">A3</text>
<text x="107.6" y="171.1" transform="rotate(-90 107.6 171.1)">A4</text>
<text x="112.9" y="171.1" transform="rotate(-90 112.9 171.1)">A5</text>
<text x="469.7" y="188">D12</text>
<text x="221.7" y="194.7" transform="rotate(-90 221.7 194.7)">D3</text>
<text x="125.4" y="229.5">A2</text>
<text x="469.6" y="229">D11</text>
<text x="125.4" y="236.5">A3</text>
<text x="69" y="250.6">D5</text>
<text x="471.5" y="269">D8</text>
<text x="141.3" y="291.2">D1</text>
<text x="141.3" y="298.2">D2</text>
<text x="471.5" y="309.6">D7</text>
<text x="84.7" y="324.6" transform="rotate(-90 84.7 324.6)">A4</text>
<text x="90" y="324.6" transform="rotate(-90 90 324.6)">A5</text>
</g>
<g font-size="3.9" fill="#800">
<text x="367.2" y="322.3">TITLE:</text>
<text x="495.9" y="326.9">REV:</text>
<text x="404.1" y="336.5">Company:</text>
<text x="495.5" y="337.1">Sheet: 1/1</text>
<text x="404.1" y="344.1">Date:</text>
<text x="453.2" y="344.2">Drawn By: carlymx</text>
</g>
<g font-size="3.2" fill="#800">
<text x="41.6" y="6.7">1</text>
<text x="110.8" y="6.7">2</text>
<text x="179.9" y="6.7">3</text>
<text x="249.1" y="6.7">4</text>
<text x="318.2" y="6.7">5</text>
<text x="387.3" y="6.7">6</text>
<text x="456.5" y="6.7">7</text>
<text x="4.1" y="41.8">A</text>
<text x="522.6" y="41.8">A</text>
<text x="4.1" y="110.9">B</text>
<text x="522.6" y="110.9">B</text>
<text x="4.1" y="180.1">C</text>
<text x="522.6" y="180.1">C</text>
<text x="4.1" y="249.2">D</text>
<text x="522.6" y="249.2">D</text>
<text x="41.6" y="348.9">1</text>
<text x="110.8" y="348.9">2</text>
<text x="179.9" y="348.9">3</text>
<text x="249.1" y="348.9">4</text>
<text x="318.2" y="348.9">5</text>
<text x="387.3" y="348.9">6</text>
<text x="456.5" y="348.9">7</text>
</g>
<g font-size="3.2" fill="#000080">
<text x="153.5" y="31.9">LED_HOT</text>
<text x="324.2" y="45.4">100K</text>
<text x="447.7" y="45.4">100K</text>
<text x="153" y="52.5">R220</text>
<text x="153.1" y="48.9">R3</text>
<text x="325.1" y="48.9">R12</text>
<text x="448.5" y="48.9">R13</text>
<text x="293.9" y="54.5" transform="rotate(-90 293.9 54.5)">KF301-5.0-2P</text>
<text x="296.4" y="54.2">SENSOR01</text>
<text x="417.4" y="58.5" transform="rotate(-90 417.4 58.5)">HDR-F-2.54_1x2</text>
<text x="419.8" y="56">SENSOR02</text>
<text x="144.6" y="91.9">DOOR</text>
<text x="218.4" y="96.5">D1</text>
<text x="233.2" y="96.6">FAN</text>
<text x="350.3" y="101.7">COOLERFAN</text>
<text x="350.3" y="105">KF301-5.0-2P</text>
<text x="463.2" y="106.7">KF301-5.0-2P</text>
<text x="463.2" y="103.5">CHAMBERFAN</text>
<text x="167.2" y="108.9">R680</text>
<text x="169" y="112.4">R1</text>
<text x="207.7" y="108.9">R220</text>
<text x="209.6" y="112.4">R2</text>
<text x="227.1" y="110.6">Q1</text>
<text x="30" y="130.2">U1</text>
<text x="24.9" y="133.7">ARDUINO UNO</text>
<text x="29.3" y="142.3">U3</text>
<text x="20.8" y="145.9">POWER-JACK</text>
<text x="182.9" y="149.5">ESP8266-01</text>
<text x="188.4" y="145.8">U5</text>
<text x="145.8" y="160.1">GPIO</text>
<text x="418.5" y="167.1">OCTO01</text>
<text x="368.2" y="170.6">Q2</text>
<text x="392.2" y="170.6">47K</text>
<text x="352.1" y="177.7">D2</text>
<text x="393" y="174.2">R4</text>
<text x="321" y="181.2">RELAY01</text>
<text x="444.1" y="184.8">R470</text>
<text x="445.9" y="188.3">R8</text>
<text x="276.6" y="207.7">U9</text>
<text x="368.2" y="209.4">Q3</text>
<text x="392.5" y="209.4">47K</text>
<text x="418" y="206.6">OCTO02</text>
<text x="315.7" y="211.2">RELAY02</text>
<text x="393" y="213">R5</text>
<text x="346.8" y="216.5">D3</text>
<text x="27.4" y="227.1">LED_ON_GREEN</text>
<text x="174.6" y="225.4">R680</text>
<text x="274.5" y="227.4" transform="rotate(-90 274.5 227.4)">KF129-5.0-3P</text>
<text x="444.1" y="225.3">R470</text>
<text x="79.5" y="231.3">BUZZER</text>
<text x="83" y="228">SG1</text>
<text x="175.1" y="228.9">R1+</text>
<text x="445.9" y="228.9">R9</text>
<text x="174.6" y="243.1">R680</text>
<text x="175.5" y="246.5">R2-</text>
<text x="275.7" y="248.3">U10</text>
<text x="315.7" y="251.8">RELAY03</text>
<text x="368.2" y="250">Q4</text>
<text x="393.9" y="250">47K</text>
<text x="419.8" y="247.1">OCTO03</text>
<text x="346.8" y="257.1">D4</text>
<text x="394.8" y="253.6">R6</text>
<text x="274.5" y="268" transform="rotate(-90 274.5 268)">KF129-5.0-3P</text>
<text x="445.9" y="265.9">R470</text>
<text x="446.8" y="269.4">R10</text>
<text x="206.7" y="285.2">U4</text>
<text x="419.8" y="287.7">OCTO04</text>
<text x="108.6" y="288.8">I2C</text>
<text x="205" y="288.7">HC-05</text>
<text x="315.7" y="290.6">RELAY04</text>
<text x="368.2" y="290.6">Q5</text>
<text x="393.9" y="290.6">47K</text>
<text x="346.8" y="295.9">D5</text>
<text x="394.8" y="294.1">R7</text>
<text x="445.9" y="306.5">R470</text>
<text x="446.8" y="310">R11</text>
<text x="51.4" y="324.2">U2</text>
</g>
<g font-size="3.2" fill="#00f">
<text x="298.3" y="45.7">2</text>
<text x="301.8" y="47.4">1</text>
<text x="301.8" y="43.9">2</text>
<text x="298.3" y="49.2">1</text>
<text x="62.8" y="71" transform="rotate(-90 62.8 71)">D9</text>
<text x="66.3" y="71" transform="rotate(-90 66.3 71)">D8</text>
<text x="73.4" y="71" transform="rotate(-90 73.4 71)">D7</text>
<text x="76.9" y="71" transform="rotate(-90 76.9 71)">D6</text>
<text x="80.4" y="71" transform="rotate(-90 80.4 71)">D5</text>
<text x="84" y="71" transform="rotate(-90 84 71)">D4</text>
<text x="87.5" y="71" transform="rotate(-90 87.5 71)">D3</text>
<text x="91" y="71" transform="rotate(-90 91 71)">D2</text>
<text x="94.5" y="71" transform="rotate(-90 94.5 71)">D1</text>
<text x="98.1" y="71" transform="rotate(-90 98.1 71)">D0</text>
<text x="41.6" y="74.7" transform="rotate(-90 41.6 74.7)">AREF</text>
<text x="45.2" y="73.8" transform="rotate(-90 45.2 73.8)">GND</text>
<text x="48.7" y="73" transform="rotate(-90 48.7 73)">D13</text>
<text x="52.2" y="73" transform="rotate(-90 52.2 73)">D12</text>
<text x="55.7" y="73" transform="rotate(-90 55.7 73)">D11</text>
<text x="59.3" y="73" transform="rotate(-90 59.3 73)">D10</text>
<text x="348.8" y="109.2">1</text>
<text x="348.8" y="112.7">2</text>
<text x="352.3" y="110.9">1</text>
<text x="461.7" y="110.9">1</text>
<text x="465.2" y="112.7">1</text>
<text x="352.3" y="114.5">2</text>
<text x="461.7" y="114.5">2</text>
<text x="465.2" y="116.2">2</text>
<text x="59.3" y="134.9" transform="rotate(-90 59.3 134.9)">RESET</text>
<text x="62.8" y="134.9" transform="rotate(-90 62.8 134.9)">3V</text>
<text x="66.3" y="134.9" transform="rotate(-90 66.3 134.9)">5V</text>
<text x="69.8" y="134.9" transform="rotate(-90 69.8 134.9)">GND2</text>
<text x="73.4" y="134.9" transform="rotate(-90 73.4 134.9)">GND1</text>
<text x="76.9" y="134.9" transform="rotate(-90 76.9 134.9)">VIN</text>
<text x="84" y="134.9" transform="rotate(-90 84 134.9)">A0</text>
<text x="87.5" y="134.9" transform="rotate(-90 87.5 134.9)">A1</text>
<text x="91" y="134.9" transform="rotate(-90 91 134.9)">A2</text>
<text x="94.5" y="134.9" transform="rotate(-90 94.5 134.9)">A3</text>
<text x="98.1" y="134.9" transform="rotate(-90 98.1 134.9)">A4</text>
<text x="101.6" y="134.9" transform="rotate(-90 101.6 134.9)">A5</text>
<text x="35.3" y="149.8">1</text>
<text x="35.3" y="153.3">3</text>
<text x="35.3" y="156.8">2</text>
<text x="31" y="168.7" transform="rotate(-90 31 168.7)">2</text>
<text x="38.1" y="168.7" transform="rotate(-90 38.1 168.7)">1</text>
<text x="320.7" y="169.5" transform="rotate(-90 320.7 169.5)">3</text>
<text x="327.7" y="169.5" transform="rotate(-90 327.7 169.5)">2</text>
<text x="338.3" y="169.5" transform="rotate(-90 338.3 169.5)">1</text>
<text x="338.3" y="185.6" transform="rotate(-90 338.3 185.6)">6</text>
<text x="278.9" y="213.3">3</text>
<text x="282.4" y="215">2</text>
<text x="282.4" y="211.5">3</text>
<text x="333" y="211.8" transform="rotate(-90 333 211.8)">4</text>
<text x="278.9" y="220.3">1</text>
<text x="278.9" y="216.8">2</text>
<text x="282.4" y="218.5">1</text>
<text x="318.9" y="220.9" transform="rotate(-90 318.9 220.9)">3</text>
<text x="326" y="220.9" transform="rotate(-90 326 220.9)">2</text>
<text x="333" y="220.9" transform="rotate(-90 333 220.9)">1</text>
<text x="199.1" y="227.4">1</text>
<text x="215.2" y="227.4">3</text>
<text x="199.1" y="231.6">2</text>
<text x="215.2" y="231.6">4</text>
<text x="199.1" y="245">1</text>
<text x="215.2" y="245">3</text>
<text x="199.1" y="249.2">2</text>
<text x="215.2" y="249.2">4</text>
<text x="278.9" y="257.4">2</text>
<text x="278.9" y="253.8">3</text>
<text x="282.4" y="255.6">2</text>
<text x="282.4" y="252.1">3</text>
<text x="333" y="252.4" transform="rotate(-90 333 252.4)">4</text>
<text x="278.9" y="260.9">1</text>
<text x="282.4" y="259.1">1</text>
<text x="318.9" y="261.5" transform="rotate(-90 318.9 261.5)">3</text>
<text x="326" y="261.5" transform="rotate(-90 326 261.5)">2</text>
<text x="333" y="261.5" transform="rotate(-90 333 261.5)">1</text>
<text x="179.7" y="285.6">6</text>
<text x="184.1" y="287">STATE</text>
<text x="179.7" y="292.6">4</text>
<text x="179.7" y="289.1">5</text>
<text x="184.1" y="290.5">RX</text>
<text x="333" y="291.2" transform="rotate(-90 333 291.2)">4</text>
<text x="103.6" y="296.2">1</text>
<text x="103.6" y="299.7">2</text>
<text x="107.1" y="297.9">GND</text>
<text x="179.7" y="299.7">2</text>
<text x="179.7" y="296.2">3</text>
<text x="184.1" y="297.6">GND</text>
<text x="184.1" y="294">TX</text>
<text x="103.6" y="303.2">3</text>
<text x="107.1" y="301.4">VCC</text>
<text x="107.1" y="305">SCL</text>
<text x="179.7" y="303.2">1</text>
<text x="184.1" y="304.6">EN</text>
<text x="184.1" y="301.1">+5V</text>
<text x="318.9" y="300.3" transform="rotate(-90 318.9 300.3)">3</text>
<text x="326" y="300.3" transform="rotate(-90 326 300.3)">2</text>
<text x="333" y="300.3" transform="rotate(-90 333 300.3)">1</text>
<text x="103.6" y="306.7">4</text>
<text x="107.1" y="308.5">SDA</text>
<text x="42.6" y="312.1">I2C MODULE</text>
</g>
<g font-size="3.2">
<text x="421.3" y="45.3">2</text>
<text x="421.3" y="48.9">1</text>
<text x="236.5" y="86">+12V</text>
<text x="149.2" y="100.7" transform="rotate(-90 149.2 100.7)">1</text>
<text x="152.8" y="100.7" transform="rotate(-90 152.8 100.7)">2</text>
<text x="236.4" y="101.8">1</text>
<text x="236.4" y="105.3">2</text>
<text x="145.2" y="126.5">+5V</text>
<text x="62.3" y="160">+5V</text>
<text x="487" y="156.5">+12V</text>
<text x="57.6" y="167.1">+3.3V</text>
<text x="149.7" y="165.3">2</text>
<text x="149.7" y="168.8">1</text>
<text x="72.9" y="175.9">+12V</text>
<text x="225.1" y="191.8">+3.3V</text>
<text x="50" y="244.7">+5V</text>
<text x="92.3" y="329.4">+5V</text>
<text x="155.8" y="324.1">+5V</text>
</g>
<text font-size="3.2" fill="#c00" x="179.9" y="181.9">ESP8266-01</text>
<g font-size="2.5" fill="#090">
<text x="266.3" y="14.3">TEMPERATURE SENSOR 01</text>
<text x="388.1" y="14.3">TEMPERATURE SENSOR 02</text>
<text x="139.3" y="23.1">RED LED, HOT = 1</text>
<text x="139.3" y="83.1">OPEN DOOR (INPUT)</text>
<text x="195.8" y="83.1">PCB FAN (OUTPUT)</text>
<text x="266.3" y="83.1">COOLER FAN</text>
<text x="388.1" y="83.1">CHAMBER FAN</text>
<text x="201.1" y="130.7">https://tinyurl.com/2y5gy4gj</text>
<text x="139.3" y="143.1">ESP8266-01 (WIFI)</text>
<text x="266.3" y="151.9">RELAYS - RESISTOR CONTROL</text>
<text x="312.2" y="160.7">LIGHT CHAMBER</text>
<text x="312.2" y="201.3">RESISTOR UP</text>
<text x="119.9" y="211.8">PUSH BUTTON (INPUT)</text>
<text x="17.6" y="222.4">POWER LED</text>
<text x="65.3" y="222.4">SPEEKER (OUTPUT)</text>
<text x="312.2" y="241.8">RESISTOR DOWN</text>
<text x="17.6" y="273.6">I2C DISPLAY</text>
<text x="130.5" y="273.6">BLUETOOTH</text>
<text x="312.2" y="282.4">RESISTOR REAR</text>
</g>
<g font-size="2.5">
<text x="27.2" y="62.8">GND</text>
<text x="147.1" y="68.1">GND</text>
<text x="342.9" y="66.3">GND</text>
<text x="466.4" y="66.3">GND</text>
<text x="177.1" y="126.3">GND</text>
<text x="223" y="126.3">GND</text>
<text x="67.8" y="168.6">GND</text>
<text x="147.1" y="193.3">GND</text>
<text x="94.2" y="255.1">GND</text>
<text x="41.3" y="258.6">GND</text>
<text x="159.5" y="260.3">GND</text>
<text x="487.6" y="313.3">GND</text>
<text x="166.5" y="323.8">GND</text>
<text x="73" y="329.1">GND</text>
</g>
<g font-size="2.5" fill="#00f">
<text x="92.1" y="74.4">Tx Rx</text>
<text x="87.3" y="82.7" transform="rotate(-90 87.3 82.7)">RxWIFI</text>
<text x="90.8" y="79.5" transform="rotate(-90 90.8 79.5)">RxBT</text>
<text x="142.9" y="155.4">Tx</text>
<text x="168.1" y="152.9">4</text>
<text x="176.4" y="154.7">RX</text>
<text x="200.4" y="154.7">3VCC</text>
<text x="211.3" y="152.9">8</text>
<text x="168.1" y="160">3</text>
<text x="172.2" y="161.7">GPIO1</text>
<text x="200.8" y="161.7">RESET</text>
<text x="211.3" y="160">7</text>
<text x="168.1" y="167">2</text>
<text x="200.5" y="167.7">EN</text>
<text x="211.3" y="167">6</text>
<text x="172.2" y="168.8">GPIO2</text>
<text x="412.9" y="172.7">3</text>
<text x="435.7" y="172.7">2</text>
<text x="168.1" y="174.1">1</text>
<text x="174.6" y="175.9">GND</text>
<text x="200.7" y="174.8">TX</text>
<text x="211.7" y="174.1">5</text>
<text x="412.9" y="179.7">4</text>
<text x="435.7" y="179.7">1</text>
<text x="218.8" y="196.8">Rx</text>
<text x="412.9" y="211.5">3</text>
<text x="435.7" y="211.5">2</text>
<text x="412.9" y="218.5">4</text>
<text x="435.7" y="218.5">1</text>
<text x="414.7" y="252.1">3</text>
<text x="437.4" y="252.1">2</text>
<text x="414.7" y="259.1">4</text>
<text x="437.4" y="259.1">1</text>
<text x="137.6" y="291.2">Tx</text>
<text x="414.7" y="292.6">3</text>
<text x="437.4" y="292.6">2</text>
<text x="42" y="297.6" transform="rotate(-90 42 297.6)">GND</text>
<text x="45.5" y="296.5" transform="rotate(-90 45.5 296.5)">1</text>
<text x="49" y="297.8" transform="rotate(-90 49 297.8)">VCC</text>
<text x="52.6" y="296.5" transform="rotate(-90 52.6 296.5)">2</text>
<text x="56.1" y="297.4" transform="rotate(-90 56.1 297.4)">SCL</text>
<text x="59.6" y="296.5" transform="rotate(-90 59.6 296.5)">3</text>
<text x="63.1" y="297.9" transform="rotate(-90 63.1 297.9)">SDA</text>
<text x="66.7" y="296.5" transform="rotate(-90 66.7 296.5)">4</text>
<text x="137.6" y="298.3">Rx</text>
<text x="414.7" y="299.7">4</text>
<text x="437.4" y="299.7">1</text>
<text x="45.9" y="307.9">OLED 0.96&quot;</text>
</g>
<g font-size="2.5" fill="#000080">
<text x="140.2" y="94.5">HDR-F-2.54_1x2</text>
<text x="214.2" y="99.8">1N4007</text>
<text x="226.5" y="113.9">2N2222</text>
<text x="244.3" y="110.5" transform="rotate(-90 244.3 110.5)">HDR-F-2.54_1x2</text>
<text x="143.8" y="158" transform="rotate(90 143.8 158)">HDR-F-2.54_1x2</text>
<text x="369.4" y="163.3">2N2222</text>
<text x="416.6" y="170.4">ORPC-817C-F</text>
<text x="26.9" y="175.7">BAT_9-12V</text>
<text x="352.1" y="180.9">1N4007</text>
<text x="314.3" y="186.3">HF46F/012-HS1T</text>
<text x="369.4" y="202.1">2N2222</text>
<text x="313.7" y="207.4">HF3FA/005-HST(136)</text>
<text x="416.6" y="209.2">ORPC-817C-F</text>
<text x="204.4" y="220">SW+1</text>
<text x="346.8" y="219.7">1N4007</text>
<text x="204.4" y="237.6">SW-1</text>
<text x="369.4" y="242.7">2N2222</text>
<text x="25.2" y="246.9" transform="rotate(-90 25.2 246.9)">R680</text>
<text x="32.3" y="248.1" transform="rotate(-90 32.3 248.1)">RL-ON1</text>
<text x="313.7" y="248">HF3FA/005-HST(136)</text>
<text x="418.4" y="249.8">ORPC-817C-F</text>
<text x="346.8" y="260.3">1N4007</text>
<text x="313.7" y="286.8">HF3FA/005-HST(136)</text>
<text x="369.4" y="283.2">2N2222</text>
<text x="418.4" y="290.3">ORPC-817C-F</text>
<text x="346.8" y="299.1">1N4007</text>
</g>
<g font-size="1.8" fill="#000080">
<text x="150.1" y="33.6">204-10SURD/S530-A3</text>
<text x="22.9" y="178.2">Header-Male-2.54_1x2</text>
<text x="201.3" y="222.4">SWITCH-6x6x5_TH</text>
<text x="30.1" y="229.4">204-10SURD/S530-A3</text>
<text x="201.3" y="240.1">SWITCH-6x6x5_TH</text>
<text x="103.3" y="291.9">Header-Male-2.54_1x4</text>
<text x="40.8" y="329.9">LCD OLED 0.96 I2C MODULE</text>
</g>
</svg>
